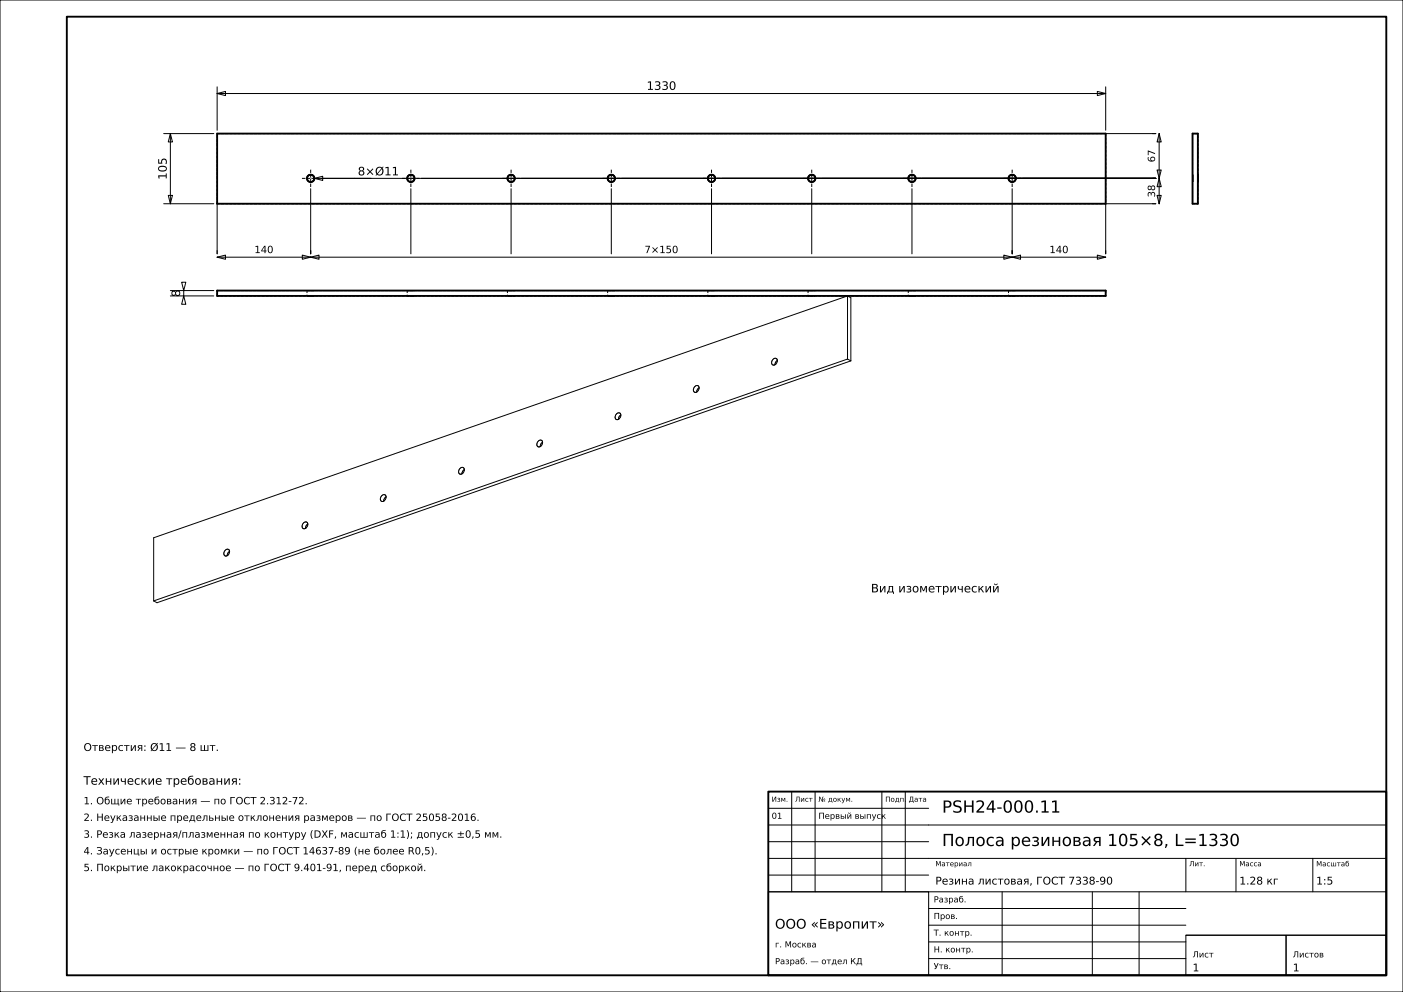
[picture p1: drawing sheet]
<svg xmlns="http://www.w3.org/2000/svg" width="420mm" height="297mm" viewBox="0 0 420 297" stroke-linecap="round" stroke-linejoin="round" font-family="sans-serif">
<g fill="none" stroke="#000" stroke-width=".3">
<path d="M0 0h420v297h-420zM49 40h15M51 40l.6 2.5h-1.2zM51 40v21M65 28l2.5-.6v1.2zM65 26v13M65 28h266M328.5 27.4l2.5 .6-2.5 .6zM331 26v13M331 40h15M347 40l.6 2.5h-1.2zM347 40v21"/>
<path d="M50.4 58.5h1.2l-.6 2.5zM93 56.5v19.5M94.1 53.4l2.5-.6v1.2zM94.1 53.4h251.9M123 56.5v19.5M153 56.5v19.5M183 56.5v19.5M213 56.5v19.5M243 56.5v19.5M273 56.5v19.5M303 56.5v19.5M346.4 58.5h1.2l-.6 2.5z"/>
<path d="M346.4 50.9h1.2l-.6 2.5zM347 53.4l.6 2.5h-1.2zM49 61h15M65 77l2.5-.6v1.2zM65 61v15M65 77h266M90.5 76.4l2.5 .6-2.5 .6zM93 77l2.5-.6v1.2zM300.5 76.4l2.5 .6-2.5 .6zM303 77l2.5-.6v1.2zM328.5 76.4l2.5 .6-2.5 .6zM346 61h-15v15"/>
<path d="M51 88.6h13M51 87h13M54.4 84.5h1.2l-.6 2.5zM55 88.6l.6 2.5h-1.2zM55 87v1.6M253.7 88.6l1 .5v18.9M253.7 88.6v18.9M253.7 88.6l-207.7 72.4v18.9M208 115.7a.78 .78 0 0 1 1.2 0 .78 .78 0 0 1-.1 1.1 .81 .81 0 0 1-1.1 .6 .81 .81 0 0 1-.3-1.2zM209.3 116.1l-.5 .5-.2 .8M231.5 107.5a.78 .78 0 0 1 1.1 0 .78 .78 0 0 1-.1 1.2 .81 .81 0 0 1-1.1 .6 .81 .81 0 0 1-.3-1.3zM232.7 107.9l-.5 .5-.2 .8"/>
<path d="M253.7 107.5l1 .5M253.7 107.5l-207.7 72.4M254.7 108l-207.7 72.5-1-.6M161.2 132a.78 .78 0 0 1 1.1 0 .78 .78 0 0 1-.1 1.2 .81 .81 0 0 1-1.1 .6 .81 .81 0 0 1-.3-1.3zM162.4 132.4l-.5 .5-.2 .8M184.6 123.9a.78 .78 0 0 1 1.2-.1 .78 .78 0 0 1-.1 1.2 .81 .81 0 0 1-1.2 .6 .81 .81 0 0 1-.2-1.3zM185.9 124.2l-.6 .6-.2 .7M90.9 156.5a.78 .78 0 0 1 1.2 0 .78 .78 0 0 1-.1 1.2 .81 .81 0 0 1-1.2 .6 .81 .81 0 0 1-.2-1.3zM92.1 156.9l-.5 .5-.2 .8M114.3 148.4a.78 .78 0 0 1 1.2-.1 .78 .78 0 0 1-.1 1.2 .81 .81 0 0 1-1.1 .6 .81 .81 0 0 1-.3-1.3zM115.6 148.7l-.5 .5-.2 .8M137.8 140.2a.78 .78 0 0 1 1.1 0 .78 .78 0 0 1-.1 1.1 .81 .81 0 0 1-1.1 .6 .81 .81 0 0 1-.3-1.2z"/>
<path d="M139 140.6l-.5 .5-.2 .8M67.5 164.7a.78 .78 0 0 1 1.1 0 .78 .78 0 0 1-.1 1.1 .81 .81 0 0 1-1.1 .6 .81 .81 0 0 1-.3-1.2zM68.7 165.1l-.5 .5-.2 .8M237 237v30M244 237v30M264 237v30M271 237v30M230 257h185M230 252h48M230 247h185M230 242h48M355 257v10"/>
<path d="M370 257v10M393 257v10M230 267h48v25h-48zM230 267h185M230 262h48M278 277h77M278 272h77M300 267v25M327 267v25M341 267v25M278 287h77M278 282h77"/>
<path d="M355 280h30v12h-30zM355 280h60M385 280h30v12h-30z"/>
</g>
<g fill="none" stroke="#000" stroke-width=".56">
<path d="M20 5h395v287h-395zM65 40h266v21h-266zM357 40h1.6v21h-1.6zM65 87h266v1.6h-266zM230 237h185v55h-185z"/>
<circle cx="93" cy="53.4" r="1.1"/>
<circle cx="123" cy="53.4" r="1.1"/>
<circle cx="153" cy="53.4" r="1.1"/>
<circle cx="183" cy="53.4" r="1.1"/>
<circle cx="213" cy="53.4" r="1.1"/>
<circle cx="243" cy="53.4" r="1.1"/>
<circle cx="273" cy="53.4" r="1.1"/>
<circle cx="303" cy="53.4" r="1.1"/>
</g>
<g fill="none" stroke="#000" stroke-width=".3" stroke-dasharray=".7 .5" stroke-linecap="butt">
<path d="M65 40h266M331 40v21M357 40v21M358.6 40h-1.6M91.9 53.6v-.4M91.9 53.2l.1-.3M92 53.9l-.1-.3M92 52.9l.3-.3M92.3 54.2l-.3-.3M92.3 52.6l.3-.2M92.6 54.4l-.3-.2M92.6 52.4l.3-.1"/>
<path d="M92.9 54.5l-.3-.1M92.9 52.3h.4M93.3 54.5h-.4M93.3 52.3l.3 .2M93.6 54.3l-.3 .2M93.6 52.5l.3 .2M93.9 54.1l-.3 .2M93.9 52.7l.1 .3M94 53.8l-.1 .3M94 53l.1 .4M94.1 53.4l-.1 .4M121.9 53.6v-.4"/>
<path d="M121.9 53.2l.1-.3M122 53.9l-.1-.3M122 52.9l.3-.3M122.3 54.2l-.3-.3M122.3 52.6l.3-.2M122.6 54.4l-.3-.2M122.6 52.4l.3-.1M122.9 54.5l-.3-.1M122.9 52.3h.4M123.3 54.5h-.4M123.3 52.3l.3 .2M123.6 54.3l-.3 .2"/>
<path d="M123.6 52.5l.3 .2M123.9 54.1l-.3 .2M123.9 52.7l.1 .3M124 53.8l-.1 .3M124 53l.1 .4M124.1 53.4l-.1 .4M151.9 53.6v-.4M151.9 53.2l.1-.3M152 53.9l-.1-.3M152 52.9l.3-.3M152.3 54.2l-.3-.3M152.3 52.6l.3-.2"/>
<path d="M152.6 54.4l-.3-.2M152.6 52.4l.3-.1M152.9 54.5l-.3-.1M152.9 52.3h.4M153.3 54.5h-.4M153.3 52.3l.3 .2M153.6 54.3l-.3 .2M153.6 52.5l.3 .2M153.9 54.1l-.3 .2M153.9 52.7l.1 .3M154 53.8l-.1 .3M154 53l.1 .4"/>
<path d="M154.1 53.4l-.1 .4M181.9 53.6v-.4M181.9 53.2l.1-.3M182 53.9l-.1-.3M182 52.9l.3-.3M182.3 54.2l-.3-.3M182.3 52.6l.3-.2M182.6 54.4l-.3-.2M182.6 52.4l.3-.1M182.9 54.5l-.3-.1M182.9 52.3h.4M183.3 54.5h-.4"/>
<path d="M183.3 52.3l.3 .2M183.6 54.3l-.3 .2M183.6 52.5l.3 .2M183.9 54.1l-.3 .2M183.9 52.7l.1 .3M184 53.8l-.1 .3M184 53l.1 .4M184.1 53.4l-.1 .4M211.9 53.6v-.4M211.9 53.2l.1-.3M212 53.9l-.1-.3M212 52.9l.3-.3"/>
<path d="M212.3 54.2l-.3-.3M212.3 52.6l.3-.2M212.6 54.4l-.3-.2M212.6 52.4l.3-.1M212.9 54.5l-.3-.1M212.9 52.3h.4M213.3 54.5h-.4M213.3 52.3l.3 .2M213.6 54.3l-.3 .2M213.6 52.5l.3 .2M213.9 54.1l-.3 .2M213.9 52.7l.1 .3"/>
<path d="M214 53.8l-.1 .3M214 53l.1 .4M214.1 53.4l-.1 .4M241.9 53.6v-.4M241.9 53.2l.1-.3M242 53.9l-.1-.3M242 52.9l.3-.3M242.3 54.2l-.3-.3M242.3 52.6l.3-.2M242.6 54.4l-.3-.2M242.6 52.4l.3-.1M242.9 54.5l-.3-.1"/>
<path d="M242.9 52.3h.4M243.3 54.5h-.4M243.3 52.3l.3 .2M243.6 54.3l-.3 .2M243.6 52.5l.3 .2M243.9 54.1l-.3 .2M243.9 52.7l.1 .3M244 53.8l-.1 .3M244 53l.1 .4M244.1 53.4l-.1 .4M271.9 53.6v-.4M271.9 53.2l.1-.3"/>
<path d="M272 53.9l-.1-.3M272 52.9l.3-.3M272.3 54.2l-.3-.3M272.3 52.6l.3-.2M272.6 54.4l-.3-.2M272.6 52.4l.3-.1M272.9 54.5l-.3-.1M272.9 52.3h.4M273.3 54.5h-.4M273.3 52.3l.3 .2M273.6 54.3l-.3 .2M273.6 52.5l.3 .2"/>
<path d="M273.9 54.1l-.3 .2M273.9 52.7l.1 .3M274 53.8l-.1 .3M274 53l.1 .4M274.1 53.4l-.1 .4M301.9 53.6v-.4M301.9 53.2l.1-.3M302 53.9l-.1-.3M302 52.9l.3-.3M302.3 54.2l-.3-.3M302.3 52.6l.3-.2M302.6 54.4l-.3-.2"/>
<path d="M302.6 52.4l.3-.1M302.9 54.5l-.3-.1M302.9 52.3h.4M303.3 54.5h-.4M303.3 52.3l.3 .2M303.6 54.3l-.3 .2M303.6 52.5l.3 .2M303.9 54.1l-.3 .2M303.9 52.7l.1 .3M304 53.8l-.1 .3M304 53l.1 .4M304.1 53.4l-.1 .4"/>
<path d="M357 53.4v-.1M357 53.3v-.1M357 53.2v-.2M357 53v-.1M357 52.9v-.1M357 52.8v-.1M357 52.7v-.1M357 52.6v-.1M357 52.5v-.1M357 52.4v-.1M357 52.3v.1M357 52.4v.1"/>
<path d="M357 52.5v.2M357 52.7v.2M357 52.9v.3M357 53.2v.2M357 53.4v.2M357 53.6v.3M357 53.9v.2M357 54.1v.2M357 54.3v.1M357 54.4v.1M357 54.5v-.1M357 54.4v-.1"/>
<path d="M357 54.3v-.1M357 54.2v-.1M357 54.1v-.1M357 54v-.1M357 53.9v-.1M357 53.8v-.2M357 53.6v-.1M357 53.5v-.1M358.6 53.4v.1M358.6 53.5v.1M358.6 53.6v.2M358.6 53.8v.1"/>
<path d="M358.6 53.9v.1M358.6 54v.1M358.6 54.1v.1M358.6 54.2v.1M358.6 54.3v.1M358.6 54.4v.1M358.6 54.5v-.1M358.6 54.4v-.1M358.6 54.3v-.2M358.6 54.1v-.2M358.6 53.9v-.3M358.6 53.6v-.2"/>
<path d="M358.6 53.4v-.2M358.6 53.2v-.3M358.6 52.9v-.2M358.6 52.7v-.2M358.6 52.5v-.1M358.6 52.4v-.1M358.6 52.3v.1M358.6 52.4v.1M358.6 52.5v.1M358.6 52.6v.1M358.6 52.7v.1M358.6 52.8v.1"/>
<path d="M358.6 52.9v.1M358.6 53v.2M358.6 53.2v.1M358.6 53.3v.1M65 61v-21M65 61h266M357 61h1.6M358.6 61v-21M65 88.6v-1.6M91.9 87v1.6M91.9 88.6h.1M91.9 87h.1"/>
<path d="M92 88.6h.1M92 88.6h-.1M92 87h.1M92 87h-.1M92.1 88.6h.2M92.1 88.6h-.1M92.1 87h.2M92.1 87h-.1M92.3 88.6h.2M92.3 88.6h-.2M92.3 87h.2M92.3 87h-.2"/>
<path d="M92.5 88.6h.3M92.5 88.6h-.2M92.5 87h.3M92.5 87h-.2M92.8 88.6h.2M92.8 88.6h-.3M92.8 87h.2M92.8 87h-.3M93 88.6h.2M93 88.6h-.2M93 87h.2M93 87h-.2"/>
<path d="M93.2 88.6h.3M93.2 88.6h-.2M93.2 87h.3M93.2 87h-.2M93.5 88.6h.2M93.5 88.6h-.3M93.5 87h.2M93.5 87h-.3M93.7 88.6h.2M93.7 88.6h-.2M93.7 87h.2M93.7 87h-.2"/>
<path d="M93.9 88.6h.1M93.9 88.6h-.2M93.9 87h.1M93.9 87h-.2M94 88.6h.1M94 88.6h-.1M94 87h.1M94 87h-.1M94.1 88.6h-.1M94.1 87h-.1M121.9 87v1.6M121.9 88.6h.1"/>
<path d="M121.9 87h.1M122 88.6h.1M122 88.6h-.1M122 87h.1M122 87h-.1M122.1 88.6h.2M122.1 88.6h-.1M122.1 87h.2M122.1 87h-.1M122.3 88.6h.2M122.3 88.6h-.2M122.3 87h.2"/>
<path d="M122.3 87h-.2M122.5 88.6h.3M122.5 88.6h-.2M122.5 87h.3M122.5 87h-.2M122.8 88.6h.2M122.8 88.6h-.3M122.8 87h.2M122.8 87h-.3M123 88.6h.2M123 88.6h-.2M123 87h.2"/>
<path d="M123 87h-.2M123.2 88.6h.3M123.2 88.6h-.2M123.2 87h.3M123.2 87h-.2M123.5 88.6h.2M123.5 88.6h-.3M123.5 87h.2M123.5 87h-.3M123.7 88.6h.2M123.7 88.6h-.2M123.7 87h.2"/>
<path d="M123.7 87h-.2M123.9 88.6h.1M123.9 88.6h-.2M123.9 87h.1M123.9 87h-.2M124 88.6h.1M124 88.6h-.1M124 87h.1M124 87h-.1M124.1 88.6h-.1M124.1 87h-.1M151.9 87v1.6"/>
<path d="M151.9 88.6h.1M151.9 87h.1M152 88.6h.1M152 88.6h-.1M152 87h.1M152 87h-.1M152.1 88.6h.2M152.1 88.6h-.1M152.1 87h.2M152.1 87h-.1M152.3 88.6h.2M152.3 88.6h-.2"/>
<path d="M152.3 87h.2M152.3 87h-.2M152.5 88.6h.3M152.5 88.6h-.2M152.5 87h.3M152.5 87h-.2M152.8 88.6h.2M152.8 88.6h-.3M152.8 87h.2M152.8 87h-.3M153 88.6h.2M153 88.6h-.2"/>
<path d="M153 87h.2M153 87h-.2M153.2 88.6h.3M153.2 88.6h-.2M153.2 87h.3M153.2 87h-.2M153.5 88.6h.2M153.5 88.6h-.3M153.5 87h.2M153.5 87h-.3M153.7 88.6h.2M153.7 88.6h-.2"/>
<path d="M153.7 87h.2M153.7 87h-.2M153.9 88.6h.1M153.9 88.6h-.2M153.9 87h.1M153.9 87h-.2M154 88.6h.1M154 88.6h-.1M154 87h.1M154 87h-.1M154.1 88.6h-.1M154.1 87h-.1"/>
<path d="M181.9 87v1.6M181.9 88.6h.1M181.9 87h.1M182 88.6h.1M182 88.6h-.1M182 87h.1M182 87h-.1M182.1 88.6h.2M182.1 88.6h-.1M182.1 87h.2M182.1 87h-.1M182.3 88.6h.2"/>
<path d="M182.3 88.6h-.2M182.3 87h.2M182.3 87h-.2M182.5 88.6h.3M182.5 88.6h-.2M182.5 87h.3M182.5 87h-.2M182.8 88.6h.2M182.8 88.6h-.3M182.8 87h.2M182.8 87h-.3M183 88.6h.2"/>
<path d="M183 88.6h-.2M183 87h.2M183 87h-.2M183.2 88.6h.3M183.2 88.6h-.2M183.2 87h.3M183.2 87h-.2M183.5 88.6h.2M183.5 88.6h-.3M183.5 87h.2M183.5 87h-.3M183.7 88.6h.2"/>
<path d="M183.7 88.6h-.2M183.7 87h.2M183.7 87h-.2M183.9 88.6h.1M183.9 88.6h-.2M183.9 87h.1M183.9 87h-.2M184 88.6h.1M184 88.6h-.1M184 87h.1M184 87h-.1M184.1 88.6h-.1"/>
<path d="M184.1 87h-.1M211.9 87v1.6M211.9 88.6h.1M211.9 87h.1M212 88.6h.1M212 88.6h-.1M212 87h.1M212 87h-.1M212.1 88.6h.2M212.1 88.6h-.1M212.1 87h.2M212.1 87h-.1"/>
<path d="M212.3 88.6h.2M212.3 88.6h-.2M212.3 87h.2M212.3 87h-.2M212.5 88.6h.3M212.5 88.6h-.2M212.5 87h.3M212.5 87h-.2M212.8 88.6h.2M212.8 88.6h-.3M212.8 87h.2M212.8 87h-.3"/>
<path d="M213 88.6h.2M213 88.6h-.2M213 87h.2M213 87h-.2M213.2 88.6h.3M213.2 88.6h-.2M213.2 87h.3M213.2 87h-.2M213.5 88.6h.2M213.5 88.6h-.3M213.5 87h.2M213.5 87h-.3"/>
<path d="M213.7 88.6h.2M213.7 88.6h-.2M213.7 87h.2M213.7 87h-.2M213.9 88.6h.1M213.9 88.6h-.2M213.9 87h.1M213.9 87h-.2M214 88.6h.1M214 88.6h-.1M214 87h.1M214 87h-.1"/>
<path d="M214.1 88.6h-.1M214.1 87h-.1M241.9 87v1.6M241.9 88.6h.1M241.9 87h.1M242 88.6h.1M242 88.6h-.1M242 87h.1M242 87h-.1M242.1 88.6h.2M242.1 88.6h-.1M242.1 87h.2"/>
<path d="M242.1 87h-.1M242.3 88.6h.2M242.3 88.6h-.2M242.3 87h.2M242.3 87h-.2M242.5 88.6h.3M242.5 88.6h-.2M242.5 87h.3M242.5 87h-.2M242.8 88.6h.2M242.8 88.6h-.3M242.8 87h.2"/>
<path d="M242.8 87h-.3M243 88.6h.2M243 88.6h-.2M243 87h.2M243 87h-.2M243.2 88.6h.3M243.2 88.6h-.2M243.2 87h.3M243.2 87h-.2M243.5 88.6h.2M243.5 88.6h-.3M243.5 87h.2"/>
<path d="M243.5 87h-.3M243.7 88.6h.2M243.7 88.6h-.2M243.7 87h.2M243.7 87h-.2M243.9 88.6h.1M243.9 88.6h-.2M243.9 87h.1M243.9 87h-.2M244 88.6h.1M244 88.6h-.1M244 87h.1"/>
<path d="M244 87h-.1M244.1 88.6h-.1M244.1 87h-.1M271.9 87v1.6M271.9 88.6h.1M271.9 87h.1M272 88.6h.1M272 88.6h-.1M272 87h.1M272 87h-.1M272.1 88.6h.2M272.1 88.6h-.1"/>
<path d="M272.1 87h.2M272.1 87h-.1M272.3 88.6h.2M272.3 88.6h-.2M272.3 87h.2M272.3 87h-.2M272.5 88.6h.3M272.5 88.6h-.2M272.5 87h.3M272.5 87h-.2M272.8 88.6h.2M272.8 88.6h-.3"/>
<path d="M272.8 87h.2M272.8 87h-.3M273 88.6h.2M273 88.6h-.2M273 87h.2M273 87h-.2M273.2 88.6h.3M273.2 88.6h-.2M273.2 87h.3M273.2 87h-.2M273.5 88.6h.2M273.5 88.6h-.3"/>
<path d="M273.5 87h.2M273.5 87h-.3M273.7 88.6h.2M273.7 88.6h-.2M273.7 87h.2M273.7 87h-.2M273.9 88.6h.1M273.9 88.6h-.2M273.9 87h.1M273.9 87h-.2M274 88.6h.1M274 88.6h-.1"/>
<path d="M274 87h.1M274 87h-.1M274.1 88.6h-.1M274.1 87h-.1M301.9 87v1.6M301.9 88.6h.1M301.9 87h.1M302 88.6h.1M302 88.6h-.1M302 87h.1M302 87h-.1M302.1 88.6h.2"/>
<path d="M302.1 88.6h-.1M302.1 87h.2M302.1 87h-.1M302.3 88.6h.2M302.3 88.6h-.2M302.3 87h.2M302.3 87h-.2M302.5 88.6h.3M302.5 88.6h-.2M302.5 87h.3M302.5 87h-.2M302.8 88.6h.2"/>
<path d="M302.8 88.6h-.3M302.8 87h.2M302.8 87h-.3M303 88.6h.2M303 88.6h-.2M303 87h.2M303 87h-.2M303.2 88.6h.3M303.2 88.6h-.2M303.2 87h.3M303.2 87h-.2M303.5 88.6h.2"/>
<path d="M303.5 88.6h-.3M303.5 87h.2M303.5 87h-.3M303.7 88.6h.2M303.7 88.6h-.2M303.7 87h.2M303.7 87h-.2M303.9 88.6h.1M303.9 88.6h-.2M303.9 87h.1M303.9 87h-.2M304 88.6h.1"/>
<path d="M304 88.6h-.1M304 87h.1M304 87h-.1M304.1 88.6h-.1M304.1 87h-.1M331 87v1.6M331 87h-266M331 88.6h-266"/>
</g>
<g fill="none" stroke="#000" stroke-width=".3" stroke-dasharray="1.1 .4" stroke-linecap="butt">
<path d="M90.4 53.4h5.2M93 56v-5.2M120.4 53.4h5.2M123 56v-5.2M150.4 53.4h5.2M153 56v-5.2M180.4 53.4h5.2M183 56v-5.2M210.4 53.4h5.2M213 56v-5.2M240.4 53.4h5.2M243 56v-5.2"/>
<path d="M270.4 53.4h5.2M273 56v-5.2M300.4 53.4h5.2M303 56v-5.2"/>
</g>
<g font-size="5">
<text x="282" y="243.3">PSH24-000.11</text>
<text x="282" y="253.3">Полоса резиновая 105×8, L=1330</text>
</g>
<text font-size="4" x="232" y="278">ООО «Европит»</text>
<g font-size="3.5">
<text x="193.6" y="26.9">1330</text>
<text x="49.9" y="53.8" transform="rotate(-90 49.9 53.8)">105</text>
<text x="107.1" y="52.5">8×Ø11</text>
<text x="53.9" y="88.9" transform="rotate(-90 53.9 88.9)">8</text>
<text x="260.7" y="177.4">Вид изометрический</text>
<text x="25" y="234.9">Технические требования:</text>
</g>
<g font-size="3.2">
<text x="25" y="224.8">Отверстия: Ø11 — 8 шт.</text>
<text x="280" y="264.8">Резина листовая, ГОСТ 7338-90</text>
<text x="371" y="264.8">1.28 кг</text>
<text x="394" y="264.8">1:5</text>
<text x="357" y="290.8">1</text>
<text x="387" y="290.8">1</text>
</g>
<g font-size="3">
<text x="345.8" y="48.6" transform="rotate(-90 345.8 48.6)">67</text>
<text x="345.8" y="59.1" transform="rotate(-90 345.8 59.1)">38</text>
<text x="76.1" y="75.8">140</text>
<text x="192.9" y="75.8">7×150</text>
<text x="314.1" y="75.8">140</text>
<text x="25" y="240.8">1. Общие требования — по ГОСТ 2.312-72.</text>
<text x="25" y="245.8">2. Неуказанные предельные отклонения размеров — по ГОСТ 25058-2016.</text>
<text x="25" y="250.8">3. Резка лазерная/плазменная по контуру (DXF, масштаб 1:1); допуск ±0,5 мм.</text>
<text x="25" y="255.8">4. Заусенцы и острые кромки — по ГОСТ 14637-89 (не более R0,5).</text>
<text x="25" y="260.8">5. Покрытие лакокрасочное — по ГОСТ 9.401-91, перед сборкой.</text>
</g>
<g font-size="2.5">
<text x="231" y="245.1">01</text>
<text x="245" y="245.1">Первый выпуск</text>
<text x="279.5" y="270.2">Разраб.</text>
<text x="279.5" y="275.1">Пров.</text>
<text x="279.5" y="280.1">Т. контр.</text>
<text x="232" y="283.6">г. Москва</text>
<text x="279.5" y="285.1">Н. контр.</text>
<text x="357" y="286.6">Лист</text>
<text x="387" y="286.6">Листов</text>
<text x="232" y="288.7">Разраб. — отдел КД</text>
<text x="279.5" y="290.1">Утв.</text>
</g>
<g font-size="2.1">
<text x="231" y="240">Изм.</text>
<text x="238" y="240">Лист</text>
<text x="245" y="240">№ докум.</text>
<text x="265" y="240">Подп.</text>
<text x="272" y="240">Дата</text>
<text x="280" y="259.3">Материал</text>
<text x="356" y="259.3">Лит.</text>
<text x="371" y="259.3">Масса</text>
<text x="394" y="259.4">Масштаб</text>
</g>
</svg>
